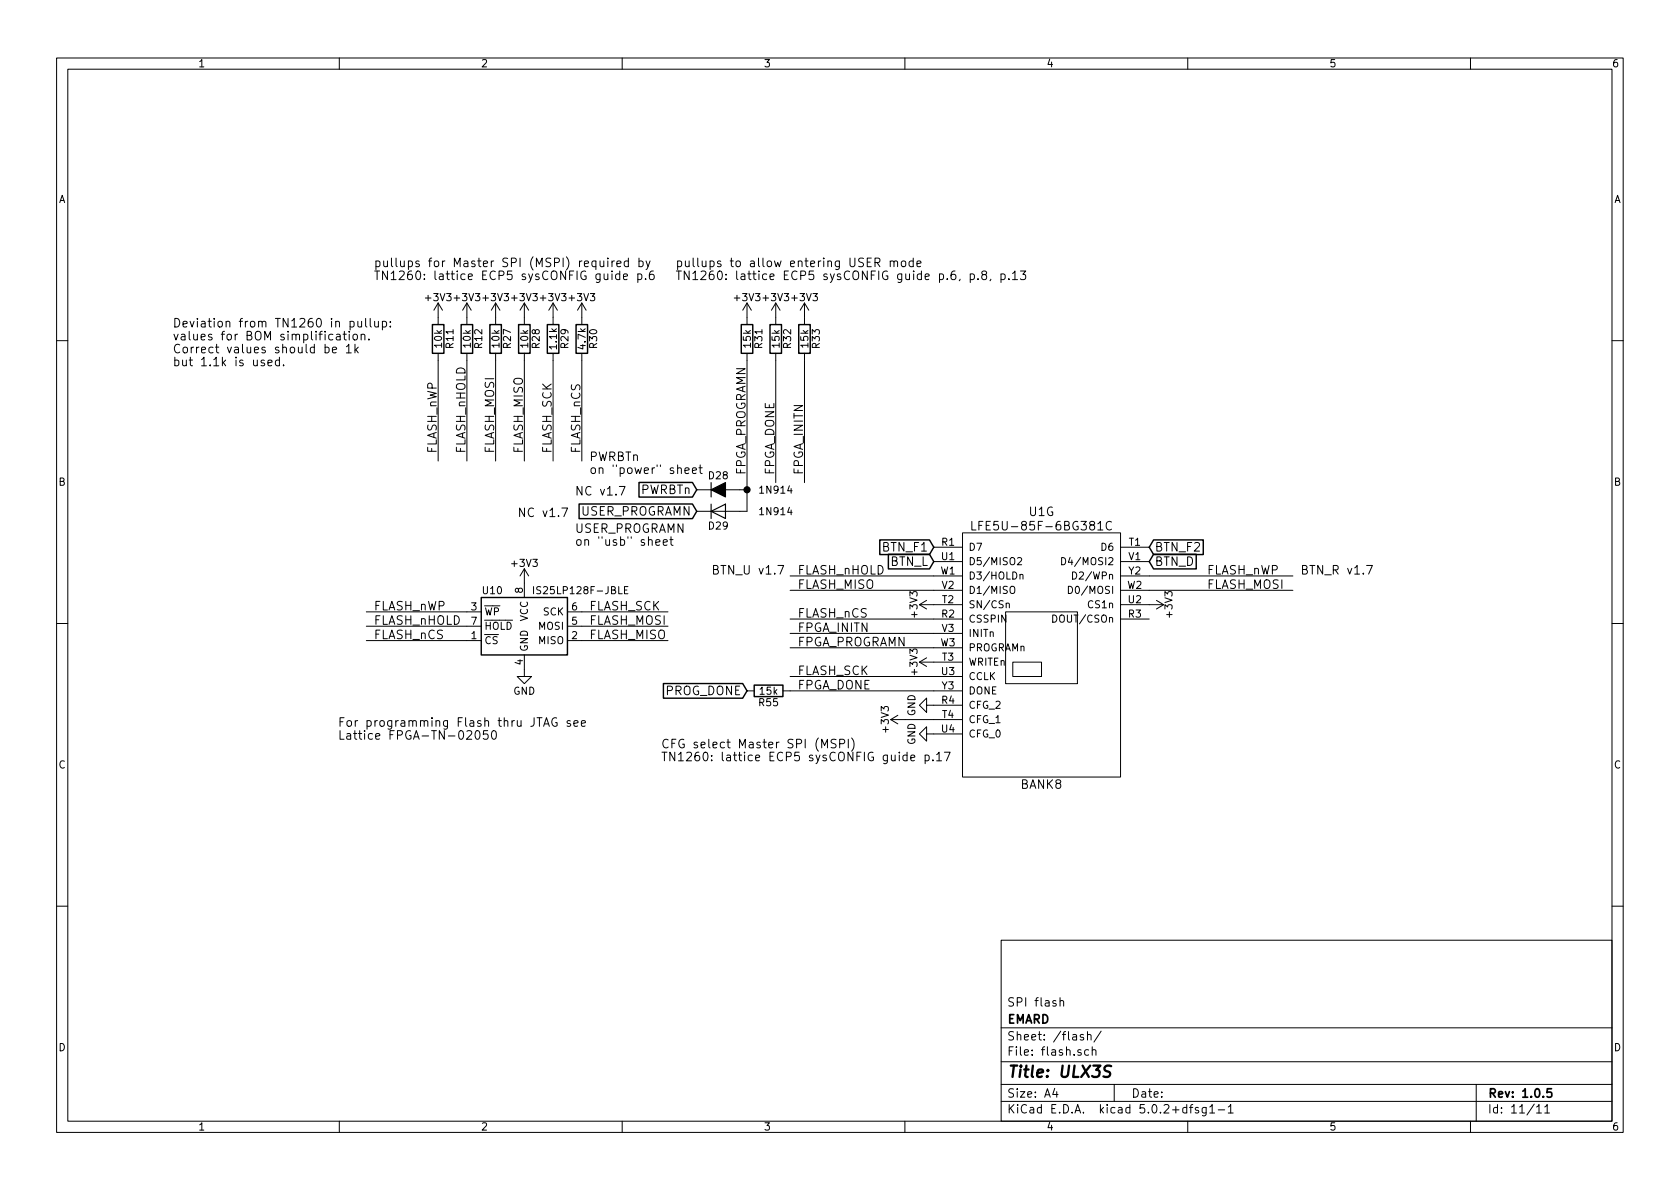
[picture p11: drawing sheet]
<svg xmlns="http://www.w3.org/2000/svg" width="297mm" height="210mm" viewBox="0 0 297 210" stroke-linecap="round" stroke-linejoin="round" font-family="sans-serif">
<g fill="none" stroke="#000" stroke-width=".18">
<path d="M10 10.3h277v189.9h-277zM12 12.2h273v186.1h-273zM60 10.3v1.9M110 10.3v1.9M160 10.3v1.9M210 10.3v1.9M260 10.3v1.9M59.5 59.2h.6v.9M60.1 59.5h-.5a.31 .31 0 0 0-.2 .3 .31 .31 0 0 0 .2 .3l.5-.1M60.7 59.1h.5M60.9 58.6v1.3l.3 .2M61.7 59.1v1"/>
<path d="M61.9 56.9l.4-.1 .3 .1v.8a.48 .48 0 0 1-.7 .1M62.5 59.2l.2-.1 .4 .1 .1 .6-.1 .2-.4 .1-.2-.1zM63.3 56.8v.8a.37 .37 0 0 0 .3 .2 .37 .37 0 0 0 .3-.1M63.9 59.2a.37 .37 0 0 1 .6 .1v.8M63.9 59.1v1M63.9 56.8v1M64.6 56.3v1.3l.3 .2M65.2 60v.1M65.5 56.3v1.3l.2 .2M66.2 56.8v.8a.37 .37 0 0 0 .3 .2 .37 .37 0 0 0 .4-.1M66.9 56.8v1M67.6 56.9l.5-.1 .3 .3v.4l-.2 .3h-.6"/>
<path d="M67.6 56.8v1.5M69 57.7v.1M69 56.9v.1M77.5 53.6v3.8M77.5 53.6l-.8 1.3M77.5 53.6l.7 1.3M82.5 53.6v3.8M82.5 53.6l-.7 1.3M82.5 53.6l.8 1.3M87.6 53.6v3.8M87.6 53.6l-.7 1.3M87.6 53.6l.8 1.3"/>
<path d="M92.7 53.6v3.8M92.7 53.6l-.8 1.3M92.7 53.6l.8 1.3M97.8 53.6v3.8M97.8 53.6l-.8 1.3M97.8 53.6l.8 1.3M102.9 53.6v3.8M102.9 53.6l-.8 1.3M102.9 53.6l.7 1.3M106.1 46.1l.1 1 .3 .1 .3-.2M106.8 46.1v1.1M107.5 45.6v.2"/>
<path d="M107.5 46.1v1.1M108.2 46.1v1.1M108.6 46.1l-.3 .1-.1 .2M109.1 46.7l.7-.2-.1-.3-.4-.1-.2 .2v.8h.6M109.6 48.5l-.5-.1-.2 .2v.7a.48 .48 0 0 0 .7 .1M109.6 47.9v1.5M110.2 48.9l.7-.1v-.3l-.5-.1-.2 .2 .1 .8h.6M111.1 46.2l-.4-.1-.3 .2v.7a.48 .48 0 0 0 .7 .1M111.1 45.6v1.6M112.8 48.5l.4-.1 .3 .3-.1 .7h-.6M112.8 48.4v1.6M113 46.2l.4-.1 .2 .2v.7a.48 .48 0 0 1-.6 .1"/>
<path d="M113 45.6v1.6M114.1 49.3v.1M114.2 46.1l.4 1.1M114.9 46.1l-.5 1.4-.2 .2M115.5 47.9a.59 .59 0 0 0-.7 .7v.5l.1 .3h.5l.2-.1 .1-.5-.2-.2-.4-.1-.3 .3M132.1 53.6v3.8M132.1 53.6l-.8 1.3M132.1 53.6l.7 1.3M137.2 53.6v3.8M137.2 53.6l-.8 1.3M137.2 53.6l.7 1.3M142.2 53.6v3.8"/>
<path d="M142.2 53.6l-.7 1.3M142.2 53.6l.8 1.3M154.7 46.4l.7-.1 .2-.2-.1-.3-.2-.2h-.6v1.6M155.1 46.4l.5 .8M157.4 46.3l.2-.2 .4 .1 .1 1M157.4 46.1v1.1M158.1 46.3l.2-.2 .3 .1 .1 1M159.4 46.3l.2-.2 .5 .2v.6l-.1 .2-.4 .1-.2-.2zM161.5 46.2l-.5-.1-.2 .2v.7a.48 .48 0 0 0 .7 .1M161.5 45.6v1.6M162.1 46.7l.7-.2v-.3l-.5-.1-.2 .2 .1 .8h.6M171.6 48.5l.4-.1 .2 .2v.7a.48 .48 0 0 1-.6 .1"/>
<path d="M171.6 48.4v1.6M172.9 49.3v.1M173.9 48.6l-.3-.3 .1-.2 .2-.2 .4 .1 .1 .2-.1 .3-.6 .1a.48 .48 0 0 0 .2 .8h.4l.1-.3v-.2l-.2-.3M175.2 49.4l-.2 .3M177 48.5l.4-.1 .2 .2v.7a.48 .48 0 0 1-.6 .1M177 48.4v1.6M178.4 49.3v.1M179 48.4l.5-.5v1.5M179 49.4h.9M180.4 47.9h1l-.6 .6 .5 .1v.7l-.2 .1h-.5l-.2-.1M10 60.2h2M46.7 63.7h-.3l-.2 .2v.2l.5 .2v.3h-.5"/>
<path d="M47.4 64.2l.7-.2-.1-.3h-.4l-.2 .2v.7h.6M49.4 63.7h-.4l-.3 .3v.4l.1 .2h.6M49.4 63.2v1.5M50.1 64.5v.2M57.5 61.5l.4-.1 .3 .3v.4l-.2 .2h-.5M58.8 61.9l.7-.2-.1-.2-.4-.1-.2 .2 .1 .7h.5M61.2 61.3l.5-.4v1.5M61.2 62.4h.9M62.8 60.9v1.5M62.9 61.8l.4 .6M63.3 61.4l-.5 .6M77.5 62.5v19"/>
<path d="M82.5 62.5v19M87.6 62.5v19M92.7 62.5v19M97.8 62.5v19M102.9 62.5v19M132.1 62.5v27.9h-8.9M137.2 62.5v22.8M142.2 62.5v22.8M285 60.2h2M99.3 89.8h1.1l-.7 1.6M109.5 86h1l-.6 1.5M116 95.9l.7-.1-.1-.3-.4-.1-.2 .2v.8h.6"/>
<path d="M117.3 95.9l.7-.1-.1-.3-.4-.1-.2 .2v.8h.6M118.4 95.4h.6M118.6 94.9v1.3l.4 .2M121.1 83.2l.7-.1v-.3l-.5-.1-.2 .2 .1 .8h.6M122.4 83.2l.7-.1v-.3l-.5-.1-.2 .2 .1 .8h.6M123.2 86.6h8.9M123.6 82.7h.6M123.8 82.2v1.3l.4 .2M137.5 100h1.1l-.7 1.5M165.1 96.8h5.1M165.1 99.3h5.1M170.2 94.2h27.9v43.2h-27.9z"/>
<path d="M171.8 92.2v1.5h.8M179.9 98.7l.5-.1 .2 .4-.7 .9h.7M187.7 98.6a.64 .64 0 0 1 .7 .6 .64 .64 0 0 1-.7 .7zM196.5 92.3a.62 .62 0 0 0-.7 0 .62 .62 0 0 0-.2 .8 .56 .56 0 0 0 .3 .5 .56 .56 0 0 0 .6 0M198.1 96.8h5.1M198.1 99.3h5.1M241.6 100h1l-.6 1.5M10 110.3h2M64.8 113.3h20.3M64.8 108.2h20.3M64.8 110.7h20.3M92.7 115.8v3.8h1.3l-1.3 1.3-1.3-1.3h1.3"/>
<path d="M92.7 100.6v5.1M92.7 100.6l-.8 1.2M92.7 100.6l.8 1.2M94.3 103.7v1.3M100.3 113.3h17.8M100.3 108.2h17.8M100.3 110.7h17.8M110.4 104.3h.4M111 103.7h-.6v1.3h.6M139.7 104.4h30.5M139.7 109.5h30.5M139.7 119.6h30.5"/>
<path d="M139.7 114.5h30.5M139.7 112h30.5M139.7 101.8h30.5M162.6 117.1l1.2 .8M162.6 117.1h7.6M162.6 106.9l1.2 .8M162.6 106.9h7.6M163.8 116.3l-1.2 .8M163.8 106.2l-1.2 .7M177.8 108.2h12.7v12.7h-12.7zM177.9 106.8l.2-.2 .3 .1 .1 .8M178.6 103.9a.45 .45 0 0 1 .8 0 .88 .88 0 0 1-.3 1h-.3a1.07 1.07 0 0 1-.2-1z"/>
<path d="M179.1 117.1h5v2.5h-5zM180.3 101.7l.2-.1h.3l.1 .8M186.1 108.8a.64 .64 0 0 1 .8 .6 .64 .64 0 0 1-.8 .6zM188.9 103.7a.64 .64 0 0 1 .7 .6 .64 .64 0 0 1-.7 .6zM189.6 101.1a.64 .64 0 0 1 .8 .7 .64 .64 0 0 1-.8 .6zM198.1 104.4h30.5M198.1 109.5h5.1M198.1 106.9h7.6M198.1 101.8h30.5M204.5 106.2l1.2 .7M205.7 106.9l-1.2 .8M285 110.3h2"/>
<path d="M82.5 129.3l.6-.1 .2 .1 .1 .3-.9 1.1h.9M84.2 129.3l.2-.1a.81 .81 0 0 1 .3 1.4l-.2 .1a.84 .84 0 0 1-.3-1.4zM86.2 129.2h-.7l-.1 .7 .3-.1h.5l.1 .3-.1 .5-.2 .1h-.3l-.3-.1M87 129.3l.4-.1a.97 .97 0 0 1 0 1.5 .84 .84 0 0 1-.4-1.4zM96.1 128.4l.5-1.5 .5 1.5M96.3 128h.7M98.4 127a.71 .71 0 0 0-.9 .7 .71 .71 0 0 0 .9 .7l.1-.6h-.3M100.8 127.5l-.3-.1-.2 .2v.3l.5 .1v.4h-.5M101.5 127.9l.7-.1-.1-.3-.4-.1-.2 .2v.8h.6M102.8 127.9l.7-.1v-.3l-.5-.1-.2 .2 .1 .8h.6M132.1 122.2h1.2M138.4 122.2h31.8"/>
<path d="M147.8 130.8a.68 .68 0 0 0-.8 .1v.4l.8 .4v.4a.62 .62 0 0 1-.9 .1M148.5 131.5l.7-.1 .2-.2-.1-.3-.3-.2h-.5v1.6M150 130.7v1.6M150.6 130.5a1.78 1.78 0 0 1 0 2.3M157.5 127.2l1.2 .8M157.5 127.2h12.7M158.7 126.5l-1.2 .7M161 134l.7-.1v-.3l-.5-.1-.2 .2 .1 .8h.6M163.6 133.6l.4-.1 .3 .3-.1 .7h-.6M163.6 133.5v1.5M163.8 129.8v-1.3l-1.2 1.3 1.2 1.3v-1.3h6.4M163.8 124.7v-1.3l-1.2 1.3 1.2 1.3v-1.3h6.4"/>
<path d="M164.9 134.4v.1M165.6 133.4l.4-.4v1.5M165.6 134.5h.9M167 133h1l-.7 1.5M10 160.2h2M177 166.3h108v32h-108zM187.4 177.1l.1-.1a.37 .37 0 0 1 .6 .1v.8M187.4 176.4v1.5M285 160.2h2M60 198.3v1.9M110 198.3v1.9M160 198.3v1.9"/>
<path d="M177 194.8h108M177 191.8h108M177 187.8h108M177 181.8h108M186.5 192.5l-.4 1h1M186.8 193v1M191.6 183l-.4-.1-.2 .2 .1 .3 .5 .1v.3h-.6M192.3 183.1v-.1a.37 .37 0 0 1 .6 .1v.8M192.3 182.4v1.5M192.5 185.7l-.5-.1-.2 .3v.6l.2 .1 .5-.1M193.1 185.7h.1a.37 .37 0 0 1 .6 .1v.8M193.1 185.1v1.5"/>
<path d="M194.7 182.3l-1.3 2M197 191.8v3M210 198.3v1.9M210.3 195.8h.6M210.9 195.3l-.4 .2v1.3M211.9 195.9l-.4-.1-.2 .2 .1 .3 .5 .1v.3h-.6M213.3 195.8v1.2l-.3 .3h-.4M213.3 195.9l-.5-.1-.3 .3 .1 .6 .2 .1 .5-.1M213.9 195.8l.4-.5v1.5M213.9 196.8h.9M215.4 196.3h1.1M217.2 195.8l.4-.5v1.5"/>
<path d="M217.2 196.8h.8M260 198.3v1.9M261 191.8v6.5M271.7 195.8l.4-.5v1.5M271.7 196.8h.8M273.1 195.8l.5-.5v1.5M273.1 196.8h.9"/>
</g>
<path d="M274.3 192.5h-.7l-.1 .7 .2-.1 .5 .1 .2 .2-.1 .5-.2 .1-.6-.1" fill="none" stroke="#000" stroke-width=".3"/>
<path d="M196.5 188.5l-.3-.1-.7 .1a.47 .47 0 0 0-.2 .5 .47 .47 0 0 0 .3 .4l.4 .1a.48 .48 0 0 1 .3 .5 .48 .48 0 0 1-.4 .4l-.8-.1" fill="none" stroke="#000" stroke-width=".41"/>
<g fill="none" stroke="#000" stroke-width=".25">
<path d="M76.5 57.4h2v5.1h-2zM81.5 57.4h2.1v5.1h-2.1zM86.6 57.4h2v5.1h-2zM91.7 57.4h2v5.1h-2zM96.8 57.4h2v5.1h-2zM101.9 57.4h2v5.1h-2zM131.1 57.4h2v5.1h-2zM136.1 57.4h2.1v5.1h-2.1zM141.2 57.4h2.1v5.1h-2.1zM102.4 89.1h20l.8 1.3-.8 1.3h-20zM113 85.3h9.4l.8 1.3-.8 1.3h-9.4zM155.5 95.5h8.8l.8 1.3-.8 1.3h-8.8z"/>
<path d="M157.1 98h7.2l.8 1.3-.8 1.3h-7.2zM204 95.5h8.8v2.6h-8.8l-.8-1.3zM204 98h7.5v2.6h-7.5l-.8-1.3zM85.1 105.7h15.2v10.1h-15.2zM117.3 120.9h14l.8 1.3-.8 1.3h-14zM133.3 121.2h5.1v2h-5.1z"/>
</g>
<path d="M125.7 90.4l2.6-1.3v2.6zM125.7 85.3v2.6M125.7 89.1v2.6" fill="none" stroke="#000" stroke-width=".2"/>
<path d="M125.7 86.6l2.6-1.3v2.6z" fill="#000" stroke="#000" stroke-width=".2"/>
<circle cx="132.1" cy="86.6" r=".51" fill="#000" stroke="#000" stroke-width=".25"/>
<text font-size="2.8" x="178" y="190.5">Title: ULX3S</text>
<g font-size="2.1">
<text x="66" y="47.2">pullups for Master SPI (MSPI) required by</text>
<text x="119.4" y="47.2">pullups to allow entering USER mode</text>
<text x="66" y="49.5">TN1260: lattice ECP5 sysCONFIG guide p.6</text>
<text x="119.4" y="49.5">TN1260: lattice ECP5 sysCONFIG guide p.6, p.8, p.13</text>
<text x="30.5" y="57.9">Deviation from TN1260 in pullup:</text>
<text x="30.5" y="60.2">values for BOM simplification.</text>
<text x="30.5" y="62.5">Correct values should be 1k</text>
<text x="30.5" y="64.8">but 1.1k is used.</text>
<text x="77.2" y="80.3" transform="rotate(-90 77.2 80.3)">FLASH_nWP</text>
<text x="82.3" y="80.3" transform="rotate(-90 82.3 80.3)">FLASH_nHOLD</text>
<text x="87.4" y="80.3" transform="rotate(-90 87.4 80.3)">FLASH_MOSI</text>
<text x="92.5" y="80.3" transform="rotate(-90 92.5 80.3)">FLASH_MISO</text>
<text x="97.5" y="80.3" transform="rotate(-90 97.5 80.3)">FLASH_SCK</text>
<text x="102.6" y="80.3" transform="rotate(-90 102.6 80.3)">FLASH_nCS</text>
<text x="104.1" y="81.5">PWRBTn</text>
<text x="104.1" y="83.8">on &quot;power&quot; sheet</text>
<text x="101.6" y="87.6">NC v1.7</text>
<text x="113.2" y="87.4">PWRBTn</text>
<text x="131.8" y="84.1" transform="rotate(-90 131.8 84.1)">FPGA_PROGRAMN</text>
<text x="136.9" y="84.1" transform="rotate(-90 136.9 84.1)">FPGA_DONE</text>
<text x="142" y="84.1" transform="rotate(-90 142 84.1)">FPGA_INITN</text>
<text x="91.4" y="91.4">NC v1.7</text>
<text x="101.6" y="94.2">USER_PROGRAMN</text>
<text x="102.6" y="91.2">USER_PROGRAMN</text>
<text x="173.5" y="93.8">LFE5U-85F-6BG381C</text>
<text x="182" y="91.3">U1G</text>
<text x="101.6" y="96.5">on &quot;usb&quot; sheet</text>
<text x="125.7" y="101.6">BTN_U v1.7</text>
<text x="141" y="101.6">FLASH_nHOLD</text>
<text x="156.2" y="97.5">BTN_F1</text>
<text x="157.4" y="100.1">BTN_L</text>
<text x="204.1" y="97.5">BTN_F2</text>
<text x="204.1" y="100.1">BTN_D</text>
<text x="213.4" y="101.6">FLASH_nWP</text>
<text x="229.9" y="101.6">BTN_R v1.7</text>
<text x="66" y="107.9">FLASH_nWP</text>
<text x="104.1" y="107.9">FLASH_SCK</text>
<text x="141" y="104.1">FLASH_MISO</text>
<text x="213.4" y="104.1">FLASH_MOSI</text>
<text x="66" y="110.5">FLASH_nHOLD</text>
<text x="66" y="113">FLASH_nCS</text>
<text x="104.1" y="113">FLASH_MISO</text>
<text x="104.1" y="110.5">FLASH_MOSI</text>
<text x="141" y="109.2">FLASH_nCS</text>
<text x="141" y="111.8">FPGA_INITN</text>
<text x="141" y="119.4">FLASH_SCK</text>
<text x="141" y="114.3">FPGA_PROGRAMN</text>
<text x="117.6" y="122.9">PROG_DONE</text>
<text x="141" y="121.9">FPGA_DONE</text>
<text x="59.7" y="128.5">For programming Flash thru JTAG see</text>
<text x="59.7" y="130.8">Lattice FPGA-TN-02050</text>
<text x="116.8" y="132.3">CFG select Master SPI (MSPI)</text>
<text x="116.8" y="134.6">TN1260: lattice ECP5 sysCONFIG guide p.17</text>
<text x="180.5" y="139.5">BANK8</text>
<text x="178" y="178">SPI flash</text>
<text x="178" y="184">Sheet: /flash/</text>
<text x="178" y="181">EMARD</text>
<text x="178" y="186.7">File: flash.sch</text>
<text x="178" y="196.9">KiCad E.D.A. kicad 5.0.2+dfsg1-1</text>
<text x="178" y="194.1">Size: A4</text>
<text x="200" y="194.1">Date:</text>
<text x="263" y="194.1">Rev: 1.0.5</text>
<text x="263" y="196.9">Id: 11/11</text>
</g>
<g font-size="1.8">
<text x="35" y="11.9">1</text>
<text x="85" y="11.9">2</text>
<text x="135" y="11.9">3</text>
<text x="185" y="11.9">4</text>
<text x="235" y="11.9">5</text>
<text x="285" y="11.9">6</text>
<text x="10.4" y="35.9">A</text>
<text x="285.4" y="35.9">A</text>
<text x="75.4" y="53.3">+3V3 +3V3 +3V3 +3V3 +3V3 +3V3</text>
<text x="130" y="53.3">+3V3 +3V3 +3V3</text>
<text x="78.2" y="61.4" transform="rotate(-90 78.2 61.4)">10k</text>
<text x="80.2" y="61.5" transform="rotate(-90 80.2 61.5)">R11</text>
<text x="83.2" y="61.4" transform="rotate(-90 83.2 61.4)">10k</text>
<text x="85.3" y="61.5" transform="rotate(-90 85.3 61.5)">R12</text>
<text x="88.3" y="61.4" transform="rotate(-90 88.3 61.4)">10k</text>
<text x="90.3" y="61.5" transform="rotate(-90 90.3 61.5)">R27</text>
<text x="93.4" y="61.4" transform="rotate(-90 93.4 61.4)">10k</text>
<text x="95.4" y="61.5" transform="rotate(-90 95.4 61.5)">R28</text>
<text x="98.5" y="61.7" transform="rotate(-90 98.5 61.7)">1.1k</text>
<text x="100.5" y="61.5" transform="rotate(-90 100.5 61.5)">R29</text>
<text x="103.6" y="61.7" transform="rotate(-90 103.6 61.7)">4.7k</text>
<text x="105.6" y="61.5" transform="rotate(-90 105.6 61.5)">R30</text>
<text x="132.8" y="61.4" transform="rotate(-90 132.8 61.4)">15k</text>
<text x="134.8" y="61.5" transform="rotate(-90 134.8 61.5)">R31</text>
<text x="137.8" y="61.4" transform="rotate(-90 137.8 61.4)">15k</text>
<text x="139.9" y="61.5" transform="rotate(-90 139.9 61.5)">R32</text>
<text x="142.9" y="61.4" transform="rotate(-90 142.9 61.4)">15k</text>
<text x="145" y="61.5" transform="rotate(-90 145 61.5)">R33</text>
<text x="10.4" y="85.9">B</text>
<text x="125.4" y="84.8">D28</text>
<text x="134.6" y="87.3">1N914</text>
<text x="285.4" y="85.9">B</text>
<text x="125.4" y="93.6">D29</text>
<text x="134.6" y="91.1">1N914</text>
<text x="90.6" y="100.2">+3V3</text>
<text x="166.3" y="101.6">W1</text>
<text x="166.5" y="96.5">R1</text>
<text x="166.5" y="99.1">U1</text>
<text x="171.2" y="97.4">D7</text>
<text x="171.2" y="99.9">D5/MISO2</text>
<text x="188.8" y="99.9">D4/MOSI2</text>
<text x="194.8" y="97.4">D6</text>
<text x="199.6" y="99.1">V1</text>
<text x="199.6" y="101.6">Y2</text>
<text x="199.6" y="96.5">T1</text>
<text x="83.3" y="107.9">3</text>
<text x="85.4" y="105.1">U10</text>
<text x="92.5" y="104.9" transform="rotate(-90 92.5 104.9)">8</text>
<text x="95.1" y="105.1">IS25LP128F-JBLE</text>
<text x="101.1" y="107.9">6</text>
<text x="166.6" y="104.1">V2</text>
<text x="166.6" y="106.7">T2</text>
<text x="171.2" y="102.5">D3/HOLDn</text>
<text x="171.2" y="107.6">SN/CSn</text>
<text x="171.2" y="105">D1/MISO</text>
<text x="189.8" y="105">D0/MOSI</text>
<text x="190.4" y="102.5">D2/WPn</text>
<text x="192.6" y="107.6">CS1n</text>
<text x="199.3" y="104.1">W2</text>
<text x="199.5" y="106.7">U2</text>
<text x="83.3" y="113">1</text>
<text x="83.3" y="110.5">7</text>
<text x="85.6" y="113.9">CS</text>
<text x="85.6" y="108.8">WP</text>
<text x="85.6" y="111.4">HOLD</text>
<text x="93.3" y="109.9" transform="rotate(-90 93.3 109.9)">VCC</text>
<text x="95.3" y="113.9">MISO</text>
<text x="95.3" y="111.4">MOSI</text>
<text x="96.1" y="108.8">SCK</text>
<text x="101.1" y="113">2</text>
<text x="101.1" y="110.5">5</text>
<text x="162.2" y="109" transform="rotate(-90 162.2 109)">+3V3</text>
<text x="166.5" y="109.2">R2</text>
<text x="166.6" y="111.8">V3</text>
<text x="171.2" y="110.1">CSSPIN</text>
<text x="171.2" y="112.6">INITn</text>
<text x="186.7" y="110.1">DOUT/CSOn</text>
<text x="199.5" y="109.2">R3</text>
<text x="207.3" y="109" transform="rotate(-90 207.3 109)">+3V3</text>
<text x="92.5" y="117.6" transform="rotate(-90 92.5 117.6)">4</text>
<text x="93.3" y="115.3" transform="rotate(-90 93.3 115.3)">GND</text>
<text x="162.2" y="119.2" transform="rotate(-90 162.2 119.2)">+3V3</text>
<text x="166.3" y="114.3">W3</text>
<text x="166.5" y="119.4">U3</text>
<text x="166.6" y="116.8">T3</text>
<text x="171.2" y="117.7">WRITEn</text>
<text x="171.2" y="115.2">PROGRAMn</text>
<text x="90.8" y="122.9">GND</text>
<text x="134.3" y="124.9">R55</text>
<text x="134.4" y="122.9">15k</text>
<text x="166.5" y="124.5">R4</text>
<text x="166.6" y="121.9">Y3</text>
<text x="171.2" y="120.3">CCLK</text>
<text x="171.2" y="122.8">DONE</text>
<text x="171.2" y="125.3">CFG_2</text>
<text x="157.1" y="129.3" transform="rotate(-90 157.1 129.3)">+3V3</text>
<text x="161.8" y="131.7" transform="rotate(-90 161.8 131.7)">GND</text>
<text x="161.8" y="126.7" transform="rotate(-90 161.8 126.7)">GND</text>
<text x="166.5" y="129.5">U4</text>
<text x="166.6" y="127">T4</text>
<text x="171.2" y="127.9">CFG_1</text>
<text x="171.2" y="130.4">CFG_0</text>
<text x="10.4" y="135.9">C</text>
<text x="285.4" y="135.9">C</text>
<text x="10.4" y="185.9">D</text>
<text x="285.4" y="185.9">D</text>
<text x="35" y="199.9">1</text>
<text x="85" y="199.9">2</text>
<text x="135" y="199.9">3</text>
<text x="185" y="199.9">4</text>
<text x="235" y="199.9">5</text>
<text x="285" y="199.9">6</text>
</g>
</svg>
